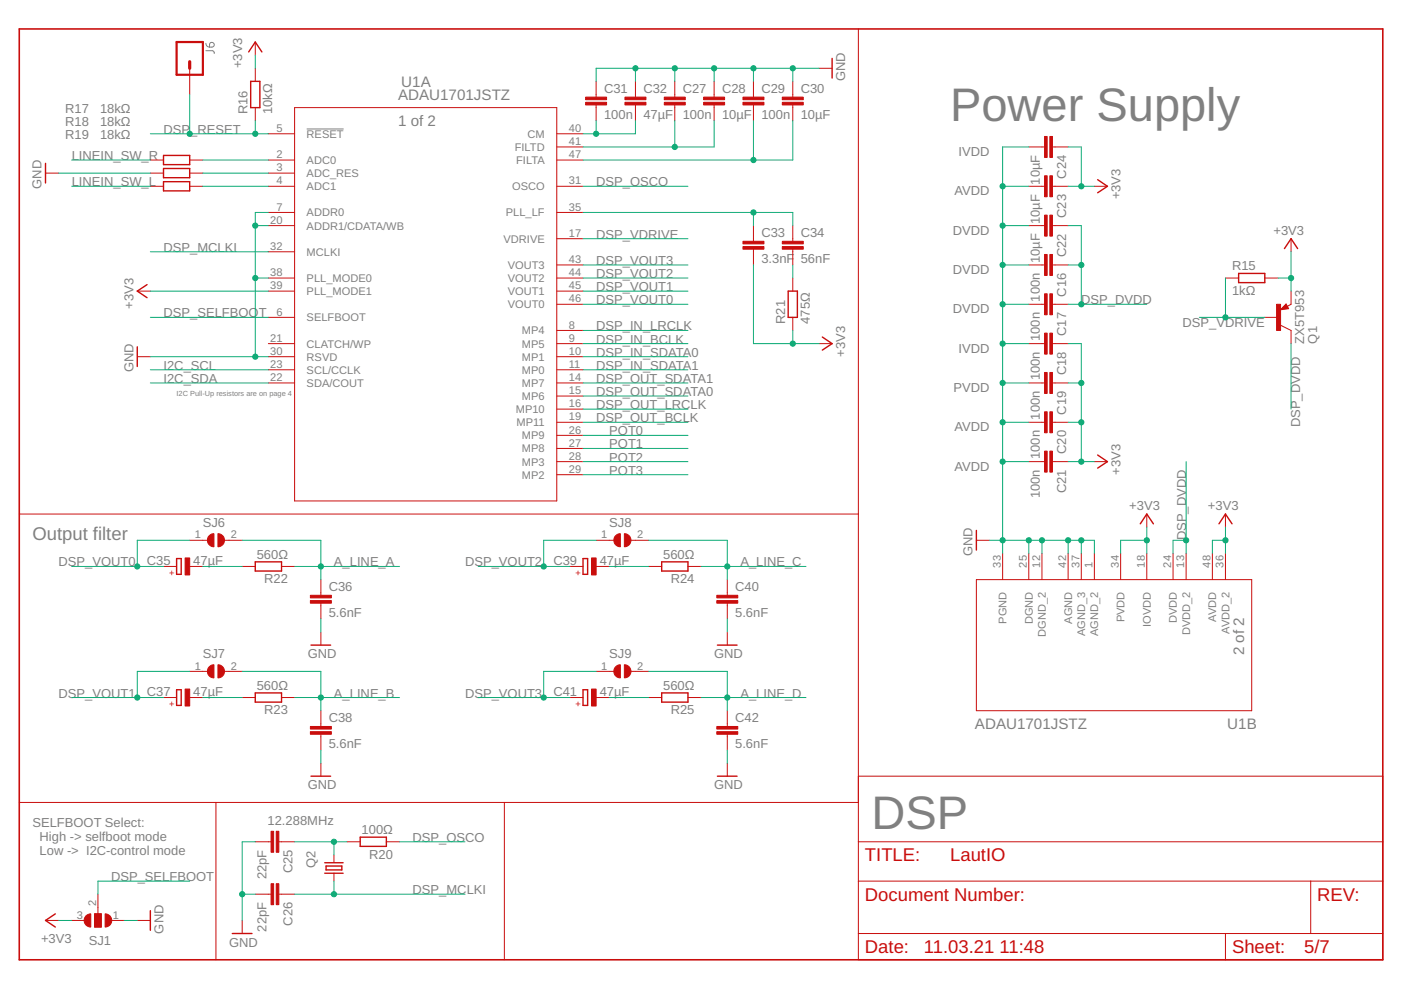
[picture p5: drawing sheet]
<svg xmlns="http://www.w3.org/2000/svg" width="297mm" height="210mm" viewBox="0 0 297 210" stroke-linecap="round" stroke-linejoin="round" font-family="sans-serif">
<path d="M43.6 10.8h1.6l.2 .5M43.6 9.2l.4 .6 .4 .2M44.6 9.1a.51 .51 0 0 1 .8 .2 .51 .51 0 0 1-.5 .7h-.5zM65 27.3h7.9" fill="none" stroke="#808080" stroke-width=".21"/>
<g fill="none" stroke="#c90d0c" stroke-width=".21">
<path d="M40.2 14.5v5.5M54.1 8.9v2.8M54.1 14.5v2.8M126.4 17.3v3.3M134.7 17.3v3.3M143.1 17.3v3.3M151.4 17.3v3.3M159.7 17.3v3.3M168.1 17.3v3.3M173.7 14.5h2.7M182 6.1v197.4h111.2v-38.9h-111.2M9.7 36.7h2.7"/>
<path d="M31.9 33.9h2.8M31.9 36.7h2.8M31.9 39.5h2.8M40.2 33.9h2.8M40.2 36.7h2.8M40.2 39.5h2.8M54.1 22.8v2.8M56.9 28.4h5.6M56.9 33.9h5.6M56.9 36.7h5.6M56.9 39.5h5.6M62.5 22.8h55.5v83.4h-55.5z"/>
<path d="M118 28.4h5.6M118 33.9h5.6M118 39.5h5.6M118 31.2h5.6M126.4 22.2v3.4M134.7 22.2v3.4M143.1 22.2v3.4M151.4 22.2v3.4M159.7 22.2v3.4M168.1 22.2v3.4M218.1 39.5h3.4M218.1 31.2h3.4"/>
<path d="M223.1 39.5h3.4M223.1 31.2h3.4M232 39.5h2.8M56.9 45h5.6M56.9 47.8h5.6M56.9 53.4h5.6M56.9 58.9h5.6M118 45h5.6M118 58.9h5.6M118 50.6h5.6M118 56.2h5.6M159.7 47.8v3.4"/>
<path d="M159.7 52.8v3.4M168.1 47.8v3.4M168.1 52.8v3.4M168.1 58.9v2.8M218.1 47.8h3.4M218.1 56.2h3.4M223.1 47.8h3.4M223.1 56.2h3.4M259.8 58.9h2.8M268.2 58.9h2.8M273.7 50.6v2.8M29.1 61.7h2.8"/>
<path d="M29.1 75.6h2.8M56.9 61.7h5.6M56.9 67.3h5.6M56.9 72.9h5.6M56.9 75.6h5.6M56.9 78.4h5.6M118 61.7h5.6M118 72.9h5.6M118 75.6h5.6M118 78.4h5.6M118 64.5h5.6M118 70.1h5.6"/>
<path d="M168.1 67.3v2.8M173.7 72.9h2.7M218.1 72.9h3.4M218.1 64.5h3.4M223.1 72.9h3.4M223.1 64.5h3.4M268.2 67.3h2.8M271.5 69l2.2 1.1v2.8M272.7 64.5l.5 .9-1.7 .3zM273.7 61.7v2.8l-.8 .5M56.9 81.2h5.6M118 81.2h5.6"/>
<path d="M118 84h5.6M118 86.7h5.6M118 89.5h5.6M118 92.3h5.6M118 95.1h5.6M118 97.9h5.6M218.1 81.2h3.4M218.1 89.5h3.4M218.1 97.9h3.4M223.1 81.2h3.4M223.1 89.5h3.4M223.1 97.9h3.4"/>
<path d="M232 97.9h2.8M4.1 109h177.9M40.2 114.6h3.8M47.6 114.6h3.8M118 100.6h5.6M126.4 114.6h3.8M133.8 114.6h3.7M207 114.6h2.8M212.6 117.3v5.6M218.1 117.3v5.6M220.9 117.3v5.6M226.5 117.3v5.6"/>
<path d="M229.3 117.3v5.6M232 117.3v5.6M237.6 117.3v5.6M243.1 109v2.8M243.1 117.3v5.6M248.7 117.3v5.6M251.5 117.3v5.6M257 117.3v5.6M259.8 109v2.8M259.8 117.3v5.6M34.7 120.1h2.7M40.2 120.1h2.8"/>
<path d="M51.4 120.1h2.7M59.7 120.1h2.8M68 122.9v3.3M68 127.9v3.3M68 134v2.8M120.8 120.1h2.8M126.4 120.1h2.8M137.5 120.1h2.8M145.9 120.1h2.7M154.2 122.9v3.3M154.2 127.9v3.3M154.2 134v2.8"/>
<path d="M207 122.9h58.4v27.8h-58.4zM34.7 147.9h2.7M40.2 147.9h2.8M40.2 142.3h3.8M47.6 142.3h3.8M51.4 147.9h2.7M59.7 147.9h2.8M68 150.7v3.3M68 155.7v3.3M120.8 147.9h2.8M126.4 147.9h2.8M126.4 142.3h3.8"/>
<path d="M133.8 142.3h3.7M137.5 147.9h2.8M145.9 147.9h2.7M154.2 150.7v3.3M154.2 155.7v3.3M4.1 170.1h177.9M45.8 170.1v33.4M54.1 178.5h3.4M59.1 178.5h3.4M68 161.8v2.8M73.6 178.5h2.8M81.9 178.5h2.8"/>
<path d="M106.9 170.1v33.4M154.2 161.8v2.8M182 178.5h111.2M9.7 195.2h2.7M15.2 195.2h2.8M20.1 193.8h1.4v2.8h-1.4zM20.8 189.6v4.2M23.5 195.2h2.8M29.1 195.2h2.8M51.4 195.2v2.7M54.1 189.6h3.4M59.1 189.6h3.4"/>
<path d="M70.8 181.3v1.6M70.8 185.1v1.7M182 186.8h111.2M182 197.9h111.2M259.8 197.9v5.6M277.9 186.8v11.1"/>
</g>
<path d="M4.1 6.1h289.1v197.4h-289.1z" fill="none" stroke="#c90d0c" stroke-width=".34"/>
<g fill="none" stroke="#c90d0c" stroke-width=".3">
<path d="M52.7 11l1.4-2.1 1.4 2.1M53.1 17.3h2v5.5h-2zM176.4 12.4v4.2M9.7 34.6v4.2M34.7 33h5.5v1.9h-5.5zM34.7 35.7h5.5v2h-5.5zM34.7 38.5h5.5v2h-5.5zM232.7 38.1l2.1 1.4-2.1 1.4M262.6 58h5.6v1.9h-5.6zM272.3 52.7l1.4-2.1 1.4 2.1M29.1 73.5v4.2M31.2 60.3l-2.1 1.4 2.1 1.4"/>
<path d="M167.1 61.7h2v5.6h-2zM174.3 71.5l2.1 1.4-2.1 1.3M272.6 65.2h-.4l.4-.3 .3 .4-1.1 .2 .8-.9 .4 .7M232.7 96.5l2.1 1.4-2.1 1.4M37.4 118.4h1v3.4h-1zM54.1 119.1h5.6v2h-5.6zM123.6 118.4h1v3.4h-1zM140.3 119.1h5.6v2h-5.6zM207 112.5v4.1M241.8 111.1l1.3-2.1 1.4 2.1M258.4 111.1l1.4-2.1 1.4 2.1M65.9 136.8h4.2"/>
<path d="M152.1 136.8h4.2M37.4 146.2h1v3.4h-1zM54.1 146.9h5.6v2h-5.6zM123.6 146.2h1v3.4h-1zM140.3 146.9h5.6v2h-5.6zM65.9 164.6h4.2M76.4 177.5h5.5v2h-5.5zM152.1 164.6h4.2M11.7 193.8l-2 1.4 2 1.4M31.9 193.1v4.2M49.3 197.9h4.1M68.9 182.9h3.8"/>
<path d="M68.9 185.1h3.8M69.1 183.6h3.4v.8h-3.4z"/>
</g>
<g fill="#c90d0c" stroke="#c90d0c" stroke-width=".21">
<path d="M270.7 64.5h.8v5.6h-.8z"/>
<path d="M221.5 54h.5v4.4h-.5z"/>
<path d="M222.6 54h.5v4.4h-.5z"/>
<path d="M221.5 62.3h.5v4.4h-.5z"/>
<path d="M222.6 62.3h.5v4.4h-.5z"/>
<path d="M221.5 70.6h.5v4.5h-.5z"/>
<path d="M222.6 70.6h.5v4.5h-.5z"/>
<path d="M221.5 79h.5v4.4h-.5z"/>
<path d="M222.6 79h.5v4.4h-.5z"/>
<path d="M221.5 87.3h.5v4.5h-.5z"/>
<path d="M222.6 87.3h.5v4.5h-.5z"/>
<path d="M221.5 95.7h.5v4.4h-.5z"/>
<path d="M222.6 95.7h.5v4.4h-.5z"/>
<path d="M221.5 45.6h.5v4.5h-.5z"/>
<path d="M222.6 45.6h.5v4.5h-.5z"/>
<path d="M221.5 37.3h.5v4.4h-.5z"/>
<path d="M222.6 37.3h.5v4.4h-.5z"/>
<path d="M221.5 28.9h.5v4.5h-.5z"/>
<path d="M222.6 28.9h.5v4.5h-.5z"/>
<path d="M20.1 193.8h1.4v2.8h-1.4z"/>
<path d="M57.5 176.3h.5v4.4h-.5z"/>
<path d="M58.6 176.3h.5v4.4h-.5z"/>
<path d="M57.5 187.4h.5v4.4h-.5z"/>
<path d="M58.6 187.4h.5v4.4h-.5z"/>
<path d="M140.8 21.7h4.5v.5h-4.5z"/>
<path d="M140.8 20.6h4.5v.5h-4.5z"/>
<path d="M149.2 21.7h4.4v.5h-4.4z"/>
<path d="M149.2 20.6h4.4v.5h-4.4z"/>
<path d="M157.5 21.7h4.5v.5h-4.5z"/>
<path d="M157.5 20.6h4.5v.5h-4.5z"/>
<path d="M165.9 21.7h4.4v.5h-4.4z"/>
<path d="M165.9 20.6h4.4v.5h-4.4z"/>
<path d="M124.2 21.7h4.4v.5h-4.4z"/>
<path d="M124.2 20.6h4.4v.5h-4.4z"/>
<path d="M132.5 21.7h4.4v.5h-4.4z"/>
<path d="M132.5 20.6h4.4v.5h-4.4z"/>
<path d="M157.5 52.3h4.5v.5h-4.5z"/>
<path d="M157.5 51.2h4.5v.5h-4.5z"/>
<path d="M165.9 52.3h4.4v.5h-4.4z"/>
<path d="M165.9 51.2h4.4v.5h-4.4z"/>
<path d="M39.2 118.3h1v3.6h-1z"/>
<path d="M65.8 127.3h4.5v.6h-4.5z"/>
<path d="M65.8 126.2h4.5v.6h-4.5z"/>
<path d="M39.2 146.1h1v3.6h-1z"/>
<path d="M65.8 155.1h4.5v.6h-4.5z"/>
<path d="M65.8 154h4.5v.6h-4.5z"/>
<path d="M125.4 118.3h1v3.6h-1z"/>
<path d="M152 127.3h4.4v.6h-4.4z"/>
<path d="M152 126.2h4.4v.6h-4.4z"/>
<path d="M125.4 146.1h1v3.6h-1z"/>
<path d="M152 155.1h4.4v.6h-4.4z"/>
<path d="M152 154h4.4v.6h-4.4z"/>
</g>
<g fill="#c90d0c" stroke="#c90d0c" stroke-width=".21">
<path d="M18.2 194.2l1-.4v2.8a1.4 1.4 0 0 1-1.3-.9 1.4 1.4 0 0 1 .3-1.5z" fill-rule="evenodd"/>
<path d="M22.3 193.8a1.4 1.4 0 0 1 1.4 1.4 1.4 1.4 0 0 1-1.4 1.4z" fill-rule="evenodd"/>
<path d="M46.2 113.2a1.39 1.39 0 0 1 1.4 1.3 1.39 1.39 0 0 1-1.4 1.4z" fill-rule="evenodd"/>
<path d="M44.4 113.6l.5-.4h.5v2.7a1.37 1.37 0 0 1-1.3-.8 1.37 1.37 0 0 1 .3-1.5z" fill-rule="evenodd"/>
<path d="M46.2 140.9a1.39 1.39 0 0 1 1.4 1.4 1.39 1.39 0 0 1-1.4 1.4z" fill-rule="evenodd"/>
<path d="M44.4 141.4l.5-.4 .5-.1v2.8a1.37 1.37 0 0 1-1.3-.8 1.37 1.37 0 0 1 .3-1.5z" fill-rule="evenodd"/>
<path d="M132.4 113.2a1.39 1.39 0 0 1 1.4 1.3 1.39 1.39 0 0 1-1.4 1.4z" fill-rule="evenodd"/>
<path d="M130.6 113.6l.5-.4h.4v2.7a1.37 1.37 0 0 1-1.3-.8 1.37 1.37 0 0 1 .4-1.5z" fill-rule="evenodd"/>
<path d="M132.4 140.9a1.39 1.39 0 0 1 1.4 1.4 1.39 1.39 0 0 1-1.4 1.4z" fill-rule="evenodd"/>
<path d="M130.6 141.4l.5-.4 .4-.1v2.8a1.37 1.37 0 0 1-1.3-.8 1.37 1.37 0 0 1 .4-1.5z" fill-rule="evenodd"/>
</g>
<path d="M37.4 8.9h5.6v7h-5.6z" fill="none" stroke="#c90d0c" stroke-width=".47"/>
<path d="M40.2 13.1v1.4" fill="none" stroke="#c90d0c" stroke-width=".68"/>
<g fill="none" stroke="#0dab76" stroke-width=".21">
<path d="M54.1 11.7v2.8M134.7 14.5v2.8M143.1 14.5v2.8M151.4 14.5v2.8M159.7 14.5v2.8M168.1 14.5v2.8M173.7 14.5h-47.3v2.8M12.4 36.7h19.5M15.2 39.5h16.7M15.2 33.9h16.7M31.9 28.4h25M40.2 20v8.4"/>
<path d="M43 39.5h13.9M43 36.7h13.9M43 33.9h13.9M54.1 25.6v2.8M123.6 39.5h22.3M126.4 25.6v2.8M134.7 25.6v2.8h-11.1M143.1 25.6v5.6M151.4 25.6v5.6h-27.8M159.7 25.6v8.3M168.1 25.6v8.3h-44.5M212.6 39.5h5.5"/>
<path d="M218.1 31.2h-5.5v86.1M226.5 31.2h2.8v8.3M226.5 39.5h5.5M31.9 53.4h25M54.1 47.8h2.8M54.1 58.9h2.8M56.9 45h-2.8v30.6M123.6 56.2h22.3M123.6 58.9h22.3M123.6 45h44.5v2.8M123.6 50.6h22.3M159.7 56.2v16.7h14"/>
<path d="M159.7 45v2.8M168.1 56.2v2.7M212.6 56.2h5.5M212.6 47.8h5.5M226.5 47.8h2.8v16.7M226.5 56.2h2.8M259.8 58.9v8.4M271 58.9h2.7M273.7 53.4v8.3M31.9 75.6h25M31.9 61.7h25M31.9 67.3h25"/>
<path d="M31.9 78.4h25M123.6 72.9h22.3M123.6 64.5h22.3M123.6 75.6h22.3M123.6 61.7h22.3M123.6 78.4h22.3M123.6 70.1h22.3M168.1 70.1v2.8M212.6 72.9h5.5M212.6 64.5h5.5M226.5 72.9h2.8v25M226.5 64.5h16.6"/>
<path d="M254.3 67.3h13.9M273.7 72.9v13.8M31.9 81.2h25M123.6 97.9h22.3M123.6 89.5h22.3M123.6 81.2h22.3M123.6 84h22.3M123.6 86.7h22.3M123.6 92.3h22.3M123.6 95.1h22.3M212.6 97.9h5.5M212.6 89.5h5.5"/>
<path d="M212.6 81.2h5.5M226.5 97.9h5.5M226.5 89.5h2.8M226.5 81.2h2.8M251.5 97.9v19.4M40.2 114.6h-11.1v5.5M51.4 114.6h16.6v8.3M123.6 100.6h22.3M126.4 114.6h-11.1v5.5M137.5 114.6h16.7v8.3M209.8 114.6h22.2v2.7M218.1 114.6v2.7"/>
<path d="M220.9 114.6v2.7M226.5 114.6v2.7M229.3 114.6v2.7M243.1 114.6h-5.5v2.7M243.1 111.8v5.5M251.5 114.6h-2.8v2.7M259.8 114.6h-2.8v2.7M259.8 111.8v5.5M15.2 120.1h19.5M43 120.1h8.4M62.5 120.1h22.2M68 131.2v2.8"/>
<path d="M101.4 120.1h19.4M129.2 120.1h8.3M148.6 120.1h22.3M154.2 131.2v2.8M15.2 147.9h19.5M40.2 142.3h-11.1v5.6M43 147.9h8.4M51.4 142.3h16.6v8.4M62.5 147.9h22.2M68 159v2.8M101.4 147.9h19.4M126.4 142.3h-11.1v5.6"/>
<path d="M129.2 147.9h8.3M137.5 142.3h16.7v8.4M148.6 147.9h22.3M154.2 159v2.8M54.1 178.5h-2.7v16.7M62.5 178.5h11.1M70.8 178.5v2.8M84.7 178.5h13.9M12.4 195.2h2.8M26.3 195.2h2.8M40.2 186.8h-19.4v2.8M51.4 189.6h2.7"/>
<path d="M62.5 189.6h36.1M70.8 186.8v2.8"/>
</g>
<g fill="#0dab76" stroke="#0dab76" stroke-width=".21">
<circle cx="218.1" cy="114.6" r=".55"/>
<circle cx="220.9" cy="114.6" r=".55"/>
<circle cx="226.5" cy="114.6" r=".55"/>
<circle cx="229.3" cy="114.6" r=".55"/>
<circle cx="212.6" cy="114.6" r=".55"/>
<circle cx="212.6" cy="97.9" r=".55"/>
<circle cx="212.6" cy="89.5" r=".55"/>
<circle cx="212.6" cy="81.2" r=".55"/>
<circle cx="212.6" cy="72.9" r=".55"/>
<circle cx="212.6" cy="64.5" r=".55"/>
<circle cx="212.6" cy="56.2" r=".55"/>
<circle cx="212.6" cy="47.8" r=".55"/>
<circle cx="212.6" cy="39.5" r=".55"/>
<circle cx="54.1" cy="75.6" r=".55"/>
<circle cx="54.1" cy="47.8" r=".55"/>
<circle cx="54.1" cy="58.9" r=".55"/>
<circle cx="51.4" cy="189.6" r=".55"/>
<circle cx="159.7" cy="14.5" r=".55"/>
<circle cx="151.4" cy="14.5" r=".55"/>
<circle cx="168.1" cy="14.5" r=".55"/>
<circle cx="134.7" cy="14.5" r=".55"/>
<circle cx="143.1" cy="14.5" r=".55"/>
<circle cx="243.1" cy="114.6" r=".55"/>
<circle cx="259.8" cy="114.6" r=".55"/>
<circle cx="273.7" cy="58.9" r=".55"/>
<circle cx="229.3" cy="89.5" r=".55"/>
<circle cx="229.3" cy="81.2" r=".55"/>
<circle cx="229.3" cy="97.9" r=".55"/>
<circle cx="229.3" cy="39.5" r=".55"/>
<circle cx="168.1" cy="72.9" r=".55"/>
<circle cx="259.8" cy="67.3" r=".55"/>
<circle cx="251.5" cy="114.6" r=".55"/>
<circle cx="229.3" cy="64.5" r=".55"/>
<circle cx="229.3" cy="56.2" r=".55"/>
<circle cx="54.1" cy="28.4" r=".55"/>
<circle cx="40.2" cy="28.4" r=".55"/>
<circle cx="70.8" cy="189.6" r=".55"/>
<circle cx="70.8" cy="178.5" r=".55"/>
<circle cx="143.1" cy="31.2" r=".55"/>
<circle cx="159.7" cy="33.9" r=".55"/>
<circle cx="126.4" cy="28.4" r=".55"/>
<circle cx="115.3" cy="147.9" r=".55"/>
<circle cx="115.3" cy="120.1" r=".55"/>
<circle cx="29.1" cy="147.9" r=".55"/>
<circle cx="29.1" cy="120.1" r=".55"/>
<circle cx="159.7" cy="45" r=".55"/>
<circle cx="68" cy="120.1" r=".55"/>
<circle cx="68" cy="147.9" r=".55"/>
<circle cx="154.2" cy="120.1" r=".55"/>
<circle cx="154.2" cy="147.9" r=".55"/>
</g>
<g font-size="10" fill="#808080">
<text x="201.5" y="25.6">Power Supply</text>
<text x="184.8" y="175.7">DSP</text>
</g>
<text font-size="3.9" fill="#808080" x="6.9" y="114.5">Output filter</text>
<g font-size="3.9" fill="#c90d0c">
<text x="183.4" y="182.6">TITLE:</text>
<text x="201.5" y="182.6">LautIO</text>
<text x="183.4" y="191">Document Number:</text>
<text x="279.3" y="191">REV:</text>
<text x="183.4" y="202.1">Date:</text>
<text x="195.9" y="202.1">11.03.21</text>
<text x="211.9" y="202.1">11:48</text>
<text x="261.2" y="202.1">Sheet:</text>
<text x="276.5" y="202.1">5/7</text>
</g>
<g font-size="3.2" fill="#808080">
<text x="84.4" y="21.2">ADAU1701JSTZ</text>
<text x="85.1" y="18.4">U1A</text>
<text x="84.4" y="26.7">1 of 2</text>
<text x="263.8" y="139" transform="rotate(-90 263.8 139)">2 of 2</text>
<text x="206.7" y="154.6">ADAU1701JSTZ</text>
<text x="260.2" y="154.6">U1B</text>
</g>
<g font-size="2.8" fill="#808080">
<text x="51.3" y="14.5" transform="rotate(-90 51.3 14.5)">+3V3</text>
<text x="179.2" y="17.3" transform="rotate(-90 179.2 17.3)">GND</text>
<text x="13.8" y="24">R17</text>
<text x="21.2" y="23.9">18kΩ</text>
<text x="128.1" y="19.6">C31</text>
<text x="136.4" y="19.6">C32</text>
<text x="144.7" y="19.6">C27</text>
<text x="153.1" y="19.6">C28</text>
<text x="161.4" y="19.6">C29</text>
<text x="169.8" y="19.6">C30</text>
<text x="13.8" y="26.7">R18</text>
<text x="13.8" y="29.5">R19</text>
<text x="21.2" y="26.7">18kΩ</text>
<text x="21.2" y="29.5">18kΩ</text>
<text x="34.7" y="28.4">DSP_RESET</text>
<text x="52.5" y="24.2" transform="rotate(-90 52.5 24.2)">R16</text>
<text x="57.7" y="24.2" transform="rotate(-90 57.7 24.2)">10kΩ</text>
<text x="128.1" y="25.2">100n</text>
<text x="136.4" y="25.2">47µF</text>
<text x="144.7" y="25.2">100n</text>
<text x="153.1" y="25.2">10µF</text>
<text x="161.4" y="25.2">100n</text>
<text x="169.8" y="25.2">10µF</text>
<text x="15.2" y="33.9">LINEIN_SW_R</text>
<text x="203.2" y="33.1">IVDD</text>
<text x="8.8" y="40" transform="rotate(-90 8.8 40)">GND</text>
<text x="15.2" y="39.5">LINEIN_SW_L</text>
<text x="126.4" y="39.5">DSP_OSCO</text>
<text x="202.3" y="41.4">AVDD</text>
<text x="220.5" y="39.1" transform="rotate(-90 220.5 39.1)">10µF</text>
<text x="226.1" y="37.9" transform="rotate(-90 226.1 37.9)">C24</text>
<text x="220.5" y="47.5" transform="rotate(-90 220.5 47.5)">10µF</text>
<text x="226.1" y="46.2" transform="rotate(-90 226.1 46.2)">C23</text>
<text x="237.6" y="42.3" transform="rotate(-90 237.6 42.3)">+3V3</text>
<text x="34.7" y="53.4">DSP_MCLKI</text>
<text x="126.4" y="50.6">DSP_VDRIVE</text>
<text x="161.4" y="50.2">C33</text>
<text x="169.8" y="50.2">C34</text>
<text x="202" y="49.8">DVDD</text>
<text x="270" y="49.8">+3V3</text>
<text x="126.4" y="56.2">DSP_VOUT3</text>
<text x="126.4" y="58.9">DSP_VOUT2</text>
<text x="161.4" y="55.8">3.3nF</text>
<text x="169.8" y="55.8">56nF</text>
<text x="202" y="58.1">DVDD</text>
<text x="220.5" y="55.8" transform="rotate(-90 220.5 55.8)">10µF</text>
<text x="226.1" y="54.5" transform="rotate(-90 226.1 54.5)">C22</text>
<text x="261.2" y="57.3">R15</text>
<text x="28.3" y="65.4" transform="rotate(-90 28.3 65.4)">+3V3</text>
<text x="126.4" y="61.7">DSP_VOUT1</text>
<text x="126.4" y="64.5">DSP_VOUT0</text>
<text x="220.5" y="64" transform="rotate(-90 220.5 64)">100n</text>
<text x="226.1" y="62.9" transform="rotate(-90 226.1 62.9)">C16</text>
<text x="229.2" y="64.5">DSP_DVDD</text>
<text x="261.2" y="62.6">1kΩ</text>
<text x="34.7" y="67.3">DSP_SELFBOO</text>
<text x="54.8" y="67.3">T</text>
<text x="126.4" y="70.1">DSP_IN_LRCLK</text>
<text x="166.5" y="68.7" transform="rotate(-90 166.5 68.7)">R21</text>
<text x="171.7" y="68.7" transform="rotate(-90 171.7 68.7)">475Ω</text>
<text x="202" y="66.5">DVDD</text>
<text x="226.1" y="71.2" transform="rotate(-90 226.1 71.2)">C17</text>
<text x="250.7" y="69.2">DSP_VDRIVE</text>
<text x="126.4" y="72.8">DSP_IN_BCLK</text>
<text x="126.4" y="75.6">DSP_IN_SDATA0</text>
<text x="179.2" y="75.6" transform="rotate(-90 179.2 75.6)">+3V3</text>
<text x="203.2" y="74.8">IVDD</text>
<text x="220.5" y="72.3" transform="rotate(-90 220.5 72.3)">100n</text>
<text x="276.5" y="72.8" transform="rotate(-90 276.5 72.8)">ZX5T953</text>
<text x="279.3" y="72.8" transform="rotate(-90 279.3 72.8)">Q1</text>
<text x="28.3" y="79" transform="rotate(-90 28.3 79)">GND</text>
<text x="34.7" y="81.2">I2C_SDA</text>
<text x="34.7" y="78.4">I2C_SCL</text>
<text x="126.4" y="78.4">DSP_IN_SDATA1</text>
<text x="126.4" y="81.2">DSP_OUT_SDATA1</text>
<text x="126.4" y="84">DSP_OUT_SDATA0</text>
<text x="202.1" y="83.1">PVDD</text>
<text x="220.5" y="80.6" transform="rotate(-90 220.5 80.6)">100n</text>
<text x="226.1" y="79.6" transform="rotate(-90 226.1 79.6)">C18</text>
<text x="126.4" y="86.7">DSP_OUT_LRCLK</text>
<text x="126.4" y="89.5">DSP_OUT_BCLK</text>
<text x="220.5" y="89" transform="rotate(-90 220.5 89)">100n</text>
<text x="226.1" y="87.9" transform="rotate(-90 226.1 87.9)">C19</text>
<text x="129.2" y="92.3">POT0</text>
<text x="129.2" y="95.1">POT1</text>
<text x="202.3" y="91.5">AVDD</text>
<text x="275.7" y="90.6" transform="rotate(-90 275.7 90.6)">DSP_DVDD</text>
<text x="129.2" y="97.9">POT2</text>
<text x="129.2" y="100.6">POT3</text>
<text x="202.3" y="99.8">AVDD</text>
<text x="220.5" y="97.3" transform="rotate(-90 220.5 97.3)">100n</text>
<text x="226.1" y="96.2" transform="rotate(-90 226.1 96.2)">C20</text>
<text x="237.6" y="100.6" transform="rotate(-90 237.6 100.6)">+3V3</text>
<text x="220.5" y="105.7" transform="rotate(-90 220.5 105.7)">100n</text>
<text x="226.1" y="104.6" transform="rotate(-90 226.1 104.6)">C21</text>
<text x="43" y="111.8">SJ6</text>
<text x="129.2" y="111.8">SJ8</text>
<text x="239.4" y="108.2">+3V3</text>
<text x="256.1" y="108.2">+3V3</text>
<text x="31.2" y="119.8">C35</text>
<text x="41" y="119.8">47µF</text>
<text x="54.4" y="118.4">560Ω</text>
<text x="117.3" y="119.8">C39</text>
<text x="127.2" y="119.8">47µF</text>
<text x="140.6" y="118.4">560Ω</text>
<text x="206.2" y="117.9" transform="rotate(-90 206.2 117.9)">GND</text>
<text x="251.5" y="114.5" transform="rotate(-90 251.5 114.5)">DSP_DVDD</text>
<text x="12.4" y="120.1">DSP_VOUT0</text>
<text x="56" y="123.7">R22</text>
<text x="69.7" y="125.2">C36</text>
<text x="70.8" y="120.1">A_LINE_A</text>
<text x="98.6" y="120.1">DSP_VOUT2</text>
<text x="142.2" y="123.7">R24</text>
<text x="155.9" y="125.2">C40</text>
<text x="157" y="120.1">A_LINE_C</text>
<text x="69.7" y="130.8">5.6nF</text>
<text x="155.9" y="130.8">5.6nF</text>
<text x="43" y="139.6">SJ7</text>
<text x="65.2" y="139.6">GND</text>
<text x="129.2" y="139.6">SJ9</text>
<text x="151.4" y="139.6">GND</text>
<text x="12.4" y="147.9">DSP_VOUT1</text>
<text x="31.2" y="147.6">C37</text>
<text x="41" y="147.6">47µF</text>
<text x="54.4" y="146.2">560Ω</text>
<text x="70.8" y="147.9">A_LINE_B</text>
<text x="98.6" y="147.9">DSP_VOUT3</text>
<text x="117.3" y="147.6">C41</text>
<text x="127.2" y="147.6">47µF</text>
<text x="140.6" y="146.2">560Ω</text>
<text x="157" y="147.9">A_LINE_D</text>
<text x="56" y="151.5">R23</text>
<text x="69.7" y="153">C38</text>
<text x="142.2" y="151.5">R25</text>
<text x="155.9" y="153">C42</text>
<text x="69.7" y="158.6">5.6nF</text>
<text x="155.9" y="158.6">5.6nF</text>
<text x="65.2" y="167.4">GND</text>
<text x="151.4" y="167.4">GND</text>
<text x="6.9" y="175.4">SELFBOOT Select:</text>
<text x="8.4" y="178.3">High -&gt; selfboot mode</text>
<text x="56.7" y="174.9">12.288MHz</text>
<text x="76.7" y="176.8">100Ω</text>
<text x="87.5" y="178.5">DSP_OSCO</text>
<text x="8.4" y="181.3">Low -&gt; I2C-control mode</text>
<text x="62" y="185.2" transform="rotate(-90 62 185.2)">C25</text>
<text x="66.9" y="184" transform="rotate(-90 66.9 184)">Q2</text>
<text x="78.3" y="182.1">R20</text>
<text x="23.5" y="186.8">DSP_SELFBOOT</text>
<text x="56.5" y="186.4" transform="rotate(-90 56.5 186.4)">22pF</text>
<text x="87.5" y="189.6">DSP_MCLKI</text>
<text x="34.7" y="197.9" transform="rotate(-90 34.7 197.9)">GND</text>
<text x="56.5" y="197.5" transform="rotate(-90 56.5 197.5)">22pF</text>
<text x="62" y="196.3" transform="rotate(-90 62 196.3)">C26</text>
<text x="8.7" y="199.9">+3V3</text>
<text x="18.8" y="200.3">SJ1</text>
<text x="48.6" y="200.7">GND</text>
</g>
<g font-size="2.3" fill="#808080">
<text x="58.6" y="28">5</text>
<text x="65" y="29.2">RESET</text>
<text x="111.8" y="29.2">CM</text>
<text x="120.6" y="28">40</text>
<text x="58.6" y="33.5">2</text>
<text x="65" y="34.8">ADC0</text>
<text x="109.1" y="32">FILTD</text>
<text x="109.4" y="34.8">FILTA</text>
<text x="120.6" y="30.8">41</text>
<text x="120.6" y="33.5">47</text>
<text x="58.6" y="36.3">3</text>
<text x="58.6" y="39.1">4</text>
<text x="65" y="37.5">ADC_RES</text>
<text x="65" y="40.3">ADC1</text>
<text x="108.6" y="40.3">OSCO</text>
<text x="120.6" y="39.1">31</text>
<text x="57.3" y="47.4">20</text>
<text x="58.6" y="44.7">7</text>
<text x="65" y="45.9">ADDR0</text>
<text x="107.3" y="45.9">PLL_LF</text>
<text x="120.6" y="44.7">35</text>
<text x="57.3" y="53">32</text>
<text x="65" y="48.7">ADDR1/CDATA/WB</text>
<text x="106.8" y="51.4">VDRIVE</text>
<text x="120.6" y="50.2">17</text>
<text x="57.3" y="58.6">38</text>
<text x="65" y="54.2">MCLKI</text>
<text x="65" y="59.8">PLL_MODE0</text>
<text x="107.7" y="57">VOUT3</text>
<text x="107.7" y="59.8">VOUT2</text>
<text x="120.6" y="55.8">43</text>
<text x="120.6" y="58.6">44</text>
<text x="57.3" y="61.3">39</text>
<text x="65" y="62.6">PLL_MODE1</text>
<text x="107.7" y="62.6">VOUT1</text>
<text x="107.7" y="65.3">VOUT0</text>
<text x="120.6" y="61.3">45</text>
<text x="120.6" y="64.1">46</text>
<text x="58.6" y="66.9">6</text>
<text x="65" y="68.1">SELFBOOT</text>
<text x="110.7" y="70.9">MP4</text>
<text x="120.6" y="69.7">8</text>
<text x="57.3" y="72.5">21</text>
<text x="57.3" y="75.2">30</text>
<text x="65" y="73.7">CLATCH/WP</text>
<text x="65" y="76.5">RSVD</text>
<text x="110.7" y="73.7">MP5</text>
<text x="110.7" y="76.5">MP1</text>
<text x="120.6" y="72.5">9</text>
<text x="120.6" y="75.2">10</text>
<text x="57.3" y="78">23</text>
<text x="57.3" y="80.8">22</text>
<text x="65" y="79.2">SCL/CCLK</text>
<text x="65" y="82">SDA/COUT</text>
<text x="110.7" y="79.2">MP0</text>
<text x="110.7" y="82">MP7</text>
<text x="120.6" y="78">11</text>
<text x="120.6" y="80.8">14</text>
<text x="120.6" y="83.6">15</text>
<text x="109.4" y="87.6">MP10</text>
<text x="110.7" y="84.8">MP6</text>
<text x="120.6" y="86.4">16</text>
<text x="120.6" y="89.1">19</text>
<text x="109.5" y="90.4">MP11</text>
<text x="110.7" y="93.1">MP9</text>
<text x="110.7" y="95.9">MP8</text>
<text x="120.6" y="91.9">26</text>
<text x="120.6" y="94.7">27</text>
<text x="110.7" y="98.7">MP3</text>
<text x="110.7" y="101.5">MP2</text>
<text x="120.6" y="97.5">28</text>
<text x="120.6" y="100.3">29</text>
<text x="41.3" y="114.2">1</text>
<text x="49" y="114.2">2</text>
<text x="127.5" y="114.2">1</text>
<text x="135.1" y="114.2">2</text>
<text x="212.2" y="120.3" transform="rotate(-90 212.2 120.3)">33</text>
<text x="217.7" y="120.3" transform="rotate(-90 217.7 120.3)">25</text>
<text x="220.5" y="120.3" transform="rotate(-90 220.5 120.3)">12</text>
<text x="226.1" y="120.3" transform="rotate(-90 226.1 120.3)">42</text>
<text x="228.9" y="120.3" transform="rotate(-90 228.9 120.3)">37</text>
<text x="231.6" y="120.3" transform="rotate(-90 231.6 120.3)">1</text>
<text x="237.2" y="120.3" transform="rotate(-90 237.2 120.3)">34</text>
<text x="242.8" y="120.3" transform="rotate(-90 242.8 120.3)">18</text>
<text x="248.3" y="120.3" transform="rotate(-90 248.3 120.3)">24</text>
<text x="251.1" y="120.3" transform="rotate(-90 251.1 120.3)">13</text>
<text x="256.7" y="120.3" transform="rotate(-90 256.7 120.3)">48</text>
<text x="259.4" y="120.3" transform="rotate(-90 259.4 120.3)">36</text>
<text x="238.4" y="132" transform="rotate(-90 238.4 132)">PVDD</text>
<text x="257.9" y="131.8" transform="rotate(-90 257.9 131.8)">AVDD</text>
<text x="213.4" y="132.2" transform="rotate(-90 213.4 132.2)">PGND</text>
<text x="219" y="132.4" transform="rotate(-90 219 132.4)">DGND</text>
<text x="221.7" y="135" transform="rotate(-90 221.7 135)">DGND_2</text>
<text x="227.3" y="132.2" transform="rotate(-90 227.3 132.2)">AGND</text>
<text x="230.1" y="134.8" transform="rotate(-90 230.1 134.8)">AGND_3</text>
<text x="232.9" y="134.8" transform="rotate(-90 232.9 134.8)">AGND_2</text>
<text x="244" y="132.9" transform="rotate(-90 244 132.9)">IOVDD</text>
<text x="249.5" y="132.1" transform="rotate(-90 249.5 132.1)">DVDD</text>
<text x="252.3" y="134.7" transform="rotate(-90 252.3 134.7)">DVDD_2</text>
<text x="260.7" y="134.4" transform="rotate(-90 260.7 134.4)">AVDD_2</text>
<text x="41.3" y="142">1</text>
<text x="49" y="142">2</text>
<text x="127.5" y="142">1</text>
<text x="135.1" y="142">2</text>
<text x="20.4" y="192" transform="rotate(-90 20.4 192)">2</text>
<text x="16.3" y="194.8">3</text>
<text x="23.9" y="194.8">1</text>
</g>
<g font-size="1.9" fill="#c90d0c">
<text x="35.9" y="122.1">+</text>
<text x="122" y="122.1">+</text>
<text x="35.9" y="149.9">+</text>
<text x="122" y="149.9">+</text>
</g>
<text font-size="1.6" fill="#808080" x="37.4" y="84">I2C Pull-Up resistors are on page 4</text>
</svg>
